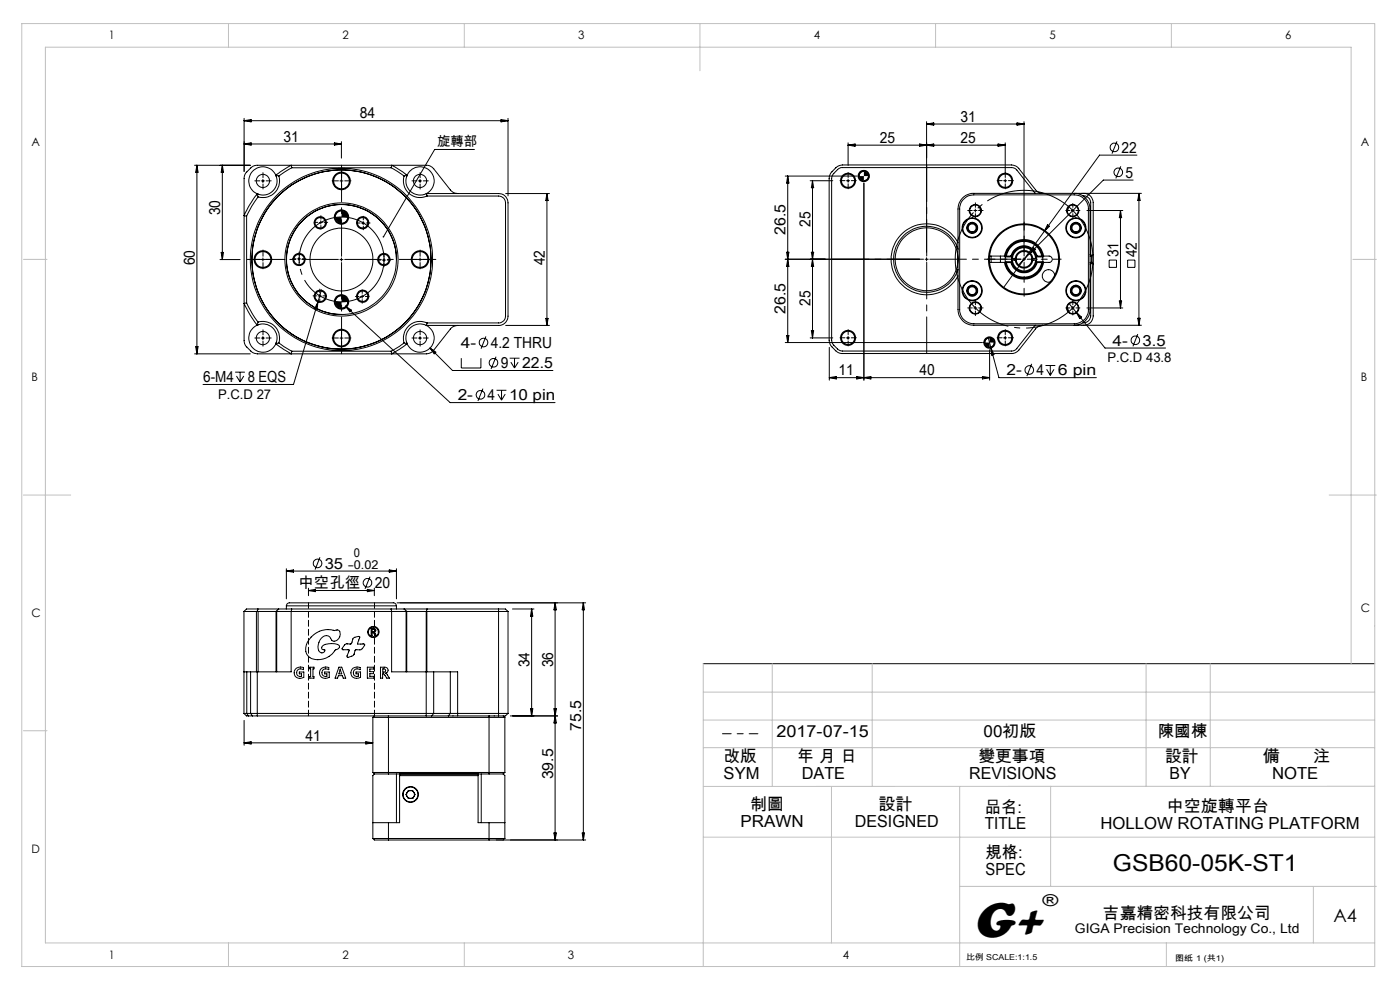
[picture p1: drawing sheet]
<svg xmlns="http://www.w3.org/2000/svg" width="297mm" height="210mm" viewBox="0 0 297 210" stroke-linecap="round" stroke-linejoin="round" font-family="sans-serif">
<g fill="none" stroke="#000" stroke-width=".21">
<path d="M41.3 35.1h11.8M41.8 35.1l.2 1.4h-.5zM41.8 35.1v40M47.2 35.1v20M47.2 35.1l.2 1.4h-.5zM51.8 30.5h20.6M51.8 30.5l1.5-.2v.5zM51.8 25.1v11.3M51.8 25.6l1.5-.2v.5zM51.8 25.6h56M55.5 38.4h.6M55.8 38.1v.6"/>
<path d="M58.6 37.4a2.98 2.98 0 0 1-.7 3.1 2.98 2.98 0 0 1-3.1 .7M58.6 37.2v.2M58.6 37.4a2.99 2.99 0 0 0-4.9-1.1 2.99 2.99 0 0 0 1.1 4.9M58.6 37.2l.6 .2M59.2 37.4a3.5 3.5 0 0 1-4.4 4.4M61.9 35.6l-2.7 1.8M61.9 35.6l-.1-.5-2.4 1.4-.8 .7M61.9 35.6h21.1M70.9 30.3l1.5 .2-1.5 .3zM72.1 38.4h.7M72.4 30v3.5M72.4 38.1v.6"/>
<path d="M83 35.6l2.7 1.8M83 35.6l.1-.5 2.3 1.4 .9 .7M85.7 37.4a3.5 3.5 0 0 0 1.1 3.6 3.5 3.5 0 0 0 3.8 .6M86.3 37.2v.2M86.3 37.4a2.99 2.99 0 0 0 .8 3.2 2.99 2.99 0 0 0 3.3 .5M86.3 37.4a3 3 0 0 1 4.8-1.2 3 3 0 0 1-.7 4.9M86.3 37.2l-.6 .2M88.8 38.4h.6M89.1 38.1v.6M100.6 31.7h-8.4l-10.8 18.5M106.3 25.4l1.5 .2-1.5 .3zM107.8 25.1v16.4"/>
<path d="M166.6 37.4h15.2M167.1 37.4v35.3M167.1 37.4l.3 1.4h-.5zM171.9 38.3h4.8M172.4 38.3v33.4M172.4 38.3l.2 1.5h-.5zM179.6 38.3h.6M179.9 30.3v4.8M179.9 38v.7M179.9 30.8h33.4M179.9 30.8l1.5-.3v.5zM183.3 36.3a1.02 1.02 0 0 0-1.1 1.1"/>
<path d="M183.3 38.8v41.8M184.3 37.4a1.02 1.02 0 0 1-1 .9M195.1 30.5l1.5 .3-1.5 .2zM196.6 25.8v27.7M196.6 30.8l1.5-.3v.5zM196.6 26.3l1.5-.2v.5zM196.6 26.3h20.6M211.7 30.5l1.6 .3-1.6 .2zM212.9 38.3h.7M213.3 30.3v6.5M213.3 38v.7M215.8 26.1l1.4 .2-1.4 .3z"/>
<path d="M217.2 25.8v27.7M237 30l-1.1 2.6M237.8 35.3l-1.1 2.5M240.4 38.2h-6.3l-15.7 15.6M241.2 32.9h-7.9l-11.8 16.2M46.7 55.1h4.2M46.9 53.5h.5l-.2 1.6zM52.3 45.9v18.3M54.6 41.2h.2M54.6 41.2l-.2 .1a19.8 19.8 0 0 0-2.6 4.4l.5 .2M54.6 41.2l.2 .6M54.8 41.8l-1.4 1.9-1.1 2.2"/>
<path d="M55.5 55.1h.6M55.8 54.7v.7M63.1 54.9h.7M63.4 54.6v.6M67.7 47.2h.7M68.1 46.8v.7M72.1 55.1h.7M72.4 54.7v.7M72.5 44.7a1.33 1.33 0 0 0-1.4 1.4M73.8 46.1a1.33 1.33 0 0 1-1.3 1.3M76.7 47.3h.7M77 47v.7"/>
<path d="M81.1 55.2h.7M81.5 54.8v.7M84.1 55.1a11.7 11.7 0 0 0-11.6-11.7 11.7 11.7 0 0 0-11.7 11.6 11.7 11.7 0 0 0 11.6 11.7M88.8 55.1h.6M89.1 54.7v.7M90.5 41.1h15.3a1.97 1.97 0 0 1 2 1.9v24.1a1.97 1.97 0 0 1-2 1.9h-15.3M90.5 41.1h-.1M90.5 41.1l.1 .5M90.6 41.6h15.2a1.45 1.45 0 0 1 1.4 1.4v24.1a1.45 1.45 0 0 1-1.4 1.4h-15.2M97.1 41.1a2.08 2.08 0 0 1-1.6-.8l-3.5-4.5a1.9 1.9 0 0 0-1.5-.7h-36.1l-.9 .3-1.1 1.1-.4 .4-.2 .8v34.7l.3 .9 1.2 1.3 1.3 .5h35.9a2.08 2.08 0 0 0 1.5-.8l3.5-4.5a2.08 2.08 0 0 1 1.6-.8M107.3 41.1h9.3M116 41.1v27.9"/>
<path d="M116 41.1l.3 1.4h-.5zM166.6 55h28.5M166.9 53.5h.5l-.3 1.5zM167.1 55l.3 1.5h-.5zM172.1 53.5h.5l-.2 1.5zM172.4 55l.2 1.5h-.5zM196.3 55h.6M196.6 54.7v.6M203.2 51.5a7.5 7.5 0 0 0-11.4-2.3 7.5 7.5 0 0 0 0 11.6 7.5 7.5 0 0 0 11.4-2.3M203.2 52.9a7 7 0 0 0-10.7-3.6 7 7 0 0 0 0 11.4 7 7 0 0 0 10.7-3.6M204.2 42.5l1.2-1 1.2-.2h21.3a2.95 2.95 0 0 1 3 3v21.4a2.95 2.95 0 0 1-3 3h-21.3a3 3 0 0 1-3-3v-21.8zM206.6 44.7h.7"/>
<path d="M206.9 44.3v.7M207.9 44l.2 .9M209.9 54.3h3.4a4 4 0 0 1 3.9-3.3 4 4 0 0 1 4 3.3h1.4a.67 .67 0 0 1 .6 .7 .67 .67 0 0 1-.6 .7h-1.4a4 4 0 0 1-4 3.3 4 4 0 0 1-3.9-3.3h-3.4M210.3 54.3v1.4M212.2 54.3v1.4M213.1 55.7a4.2 4.2 0 0 0 4.1 3.5 4.2 4.2 0 0 0 4.2-3.5M213.1 54.3a4.2 4.2 0 0 1 4.1-3.5 4.2 4.2 0 0 1 4.2 3.5M213.3 55.5a4 4 0 0 0 4 3.5 4 4 0 0 0 3.9-3.5M213.3 54.5a4 4 0 0 1 4-3.5 4 4 0 0 1 3.9 3.5M213.3 54.5v1M213.3 55.5l.2 .2M213.3 55.5h1.3"/>
<path d="M213.3 54.5h1.3M213.5 55.7a3.8 3.8 0 0 0 3.7 3.1 3.8 3.8 0 0 0 3.8-3.1M213.5 54.3a3.8 3.8 0 0 1 3.7-3.1 3.8 3.8 0 0 1 3.8 3.1M213.5 55.7h1M213.5 54.3h1M213.5 54.3l-.2 .2M214.5 55.7a2.88 2.88 0 0 0 2.7 2.2 2.88 2.88 0 0 0 2.8-2.2M214.5 54.3a2.87 2.87 0 0 1 2.7-2.2 2.87 2.87 0 0 1 2.8 2.2M214.5 54.3l.1 .2M214.6 55.2a2.65 2.65 0 0 0 2.6 2.5 2.65 2.65 0 0 0 2.7-2.5M214.6 54.8a2.65 2.65 0 0 1 2.6-2.5 2.65 2.65 0 0 1 2.7 2.5M214.6 54.8v.4"/>
<path d="M214.6 55.2h1M214.6 54.8h1M214.6 55.5a2.66 2.66 0 0 0 2.6 2.2 2.66 2.66 0 0 0 2.7-2.2M214.6 54.5a2.66 2.66 0 0 1 2.6-2.2 2.66 2.66 0 0 1 2.7 2.2M214.6 55.5l-.1 .2M214.8 55.2a2.48 2.48 0 0 0 2.4 2.3 2.48 2.48 0 0 0 2.5-2.3M214.8 54.8a2.48 2.48 0 0 1 2.4-2.3 2.48 2.48 0 0 1 2.5 2.3M215.4 55.2a1.88 1.88 0 0 0 1.8 1.7 1.88 1.88 0 0 0 1.9-1.7M215.4 54.8a1.88 1.88 0 0 1 1.8-1.7 1.88 1.88 0 0 1 1.9 1.7M215.6 55.2a1.67 1.67 0 0 0 1.6 1.5 1.67 1.67 0 0 0 1.7-1.5M215.6 54.8a1.67 1.67 0 0 1 1.6-1.5 1.67 1.67 0 0 1 1.7 1.5M215.6 54.8v.4"/>
<path d="M216.9 55h.7M217.2 54.7v.6M218.4 53.8l-2.3 2.4M218.9 54.8v.4M218.9 55.2h1M218.9 54.8h1M219.3 52.6l.4 .3-1.3 .9zM219.7 41l-4-4.9-.3-.3-.7-.2h-36.3l-.6 .3-1 1-.3 .7-.1 34.6 .2 .7 1.2 1.2 .8 .4h36a1.35 1.35 0 0 0 1.1-.6l4-4.9M219.9 55.5l.1 .2M219.9 55.5h1.3M219.9 54.5h1.3M219.9 54.8v.4"/>
<path d="M220 55.7h1M220 54.3h1M220 54.3l-.1 .2M221 54.3l.2 .2M221.2 54.5v1M221.2 41a2.08 2.08 0 0 1-1.5-.8l-3.6-4.4a2.08 2.08 0 0 0-1.5-.8h-35.8l-1 .2-.5 .4-1.1 1.1-.3 1.1v34.4l.3 1.1 1.1 1.1 .5 .4 .7 .2h36.1a1.91 1.91 0 0 0 1.5-.7l3.6-4.5a2.08 2.08 0 0 1 1.5-.8M221.2 55.5l-.2 .2M221.5 49.1l-8.6 11.9M222.2 47.7l.4 .3-1.1 1.1zM223.8 58.3a1.33 1.33 0 0 0-1.6-1.1 1.33 1.33 0 0 0-1 1.6 1.33 1.33 0 0 0 1.6 1M226.6 44l-.2 .9M227.2 44.7h.7"/>
<path d="M227.6 44.3v.7M227.9 41a3.3 3.3 0 0 1 3.3 3.3v21.4a3.3 3.3 0 0 1-3.3 3.3M229.7 41.5a1.51 1.51 0 0 1 1.7 1.5v11M229.9 41a1.97 1.97 0 0 1 2 2v24a1.97 1.97 0 0 1-2 2M230.6 44.7h7.6M231.2 54.3h.4M231.2 55.7h.4M231.2 54h.2M231.2 56h.2M231.4 56v11a1.52 1.52 0 0 1-1.7 1.5M231.4 54l.2 .3M231.6 55.7l.3 .3"/>
<path d="M231.6 54.3v1.4M231.6 55.7l-.2 .3M231.6 54.3h.1M231.9 54l-.3 .3M235.3 55.2h1.6v1.5h-1.6zM237.7 44.7v20.6M237.7 44.7l.2 1.5h-.4zM239.2 55.2h1.6v1.5h-1.6zM241.6 41v28M241.6 41l.3 1.5h-.5zM242.1 41h-35.5a3.3 3.3 0 0 0-3.4 3.3v21.4a3.3 3.3 0 0 0 3.4 3.3h35.5M41.3 75.1h11.8"/>
<path d="M41.5 73.5h.5l-.2 1.6zM49.9 78.9h2.1M50.2 79.8l.7 1.2M50.9 78.9v2.1M51.7 79.8l-.8 1.2M52.3 64.2l1.1 2.1 1.4 2M52.3 64.2l-.5 .2 .2 .5 1.3 2.3 1.3 1.7M54.6 68.9h.2M54.8 68.3a3.5 3.5 0 0 1 4.4 4.4M54.8 68.3l-.2 .6M54.8 68.9a2.98 2.98 0 0 1 3.1 .7 2.98 2.98 0 0 1 .7 3.1M54.8 68.9a2.99 2.99 0 0 0-1.1 4.9 2.99 2.99 0 0 0 4.9-1.1"/>
<path d="M55.5 71.7h.6M55.8 71.4v.7M58.6 72.7v.2M58.6 72.9l1.6 1.2 1.6 1 .1-.6M59.2 72.7l2.7 1.8M59.2 72.7l-.6 .2M61.9 74.5h21.1M67.5 64.1l-5.2 17.5h-19.2M67.5 64.1l-.2 1.5-.5-.2zM67.5 62.8h.7M67.8 62.4v.7M68.2 61.5l-.7 2.6"/>
<path d="M72.1 71.7h.7M72.4 71.4v.7M72.5 62.7a1.33 1.33 0 0 0-1.4 1.4M73.3 64.9l22.2 20.5h22.3M73.3 64.9l1.2 .9-.3 .3zM73.8 64.1a1.33 1.33 0 0 1-1.3 1.3M76.5 62.9h.7M76.8 62.6v.6M85.7 72.7l-2.7 1.8M85.7 72.7l.6 .2M86.3 72.7v.2M86.3 72.9l-1.6 1.2-1.6 1-.1-.6"/>
<path d="M88.8 71.7h.6M89.1 71.4v.7M90.4 69a2.98 2.98 0 0 0-3.3 .5 2.98 2.98 0 0 0-.8 3.2M90.4 69a2.99 2.99 0 0 1 .7 5 2.99 2.99 0 0 1-4.8-1.3M90.4 69h.1M90.6 68.5a3.5 3.5 0 0 0-3.8 .6 3.5 3.5 0 0 0-1.1 3.6M90.6 68.5l-.1 .5M91.2 73.8l4.8 4.8h21.3M91.2 73.8l1.3 .9-.4 .4zM97.9 76v2.1h4.1v-2.1M103.1 71.4l-1 2.6M105.2 75.7l-1 2.6"/>
<path d="M107.3 69h9.3M108.1 76h2.1M108.4 76.8l.7 1.3M109.1 76v2.1M109.9 76.8l-.8 1.3M115.8 67.5h.5l-.3 1.5zM166.6 72.7h41.8M166.9 71.2h.5l-.3 1.5zM171.9 71.7h4.8M172.1 70.2h.5l-.2 1.5zM175.9 73.7v6.9M179.6 71.7h.6"/>
<path d="M179.9 71.3v.7M181.8 79.9l1.5 .2-1.5 .3zM206.6 65.3h.7M206.9 65v.7M208.1 65.1l-.2 .9M208.4 79.9l1.5 .2-1.5 .3zM209.6 71.5l.6 2.3M209.9 71.7a1.02 1.02 0 0 0-1 1M209.9 74.2v6.4M210.2 73.8l1.7 6.3h20.7M210.2 73.8l.7 1.4-.5 .1zM210.9 72.7v.1a.96 .96 0 0 1-1 .9"/>
<path d="M212.9 71.7h.7M213.3 71.3v.7M218.9 77.2l-1.1 2.6M221.8 77.5h2.1M222 78.3l.8 1.3M222.8 77.5v2.1M223.6 78.3l-.8 1.3M226.4 65.1l.2 .9M226.8 64.4l1.5 1.8M227.2 65.3h.7M227.6 65v.7M228.3 66.2l6.1 7.6h12.9"/>
<path d="M228.3 66.2l1.1 1.1-.3 .3zM230.6 65.3h7.6M237.5 63.8h.4l-.2 1.5zM241.4 70.9l-1.1 2.6M241.4 67.5h.5l-.3 1.5zM102.4 82.4l-1 2.6M105.3 82.8h2.1M105.6 83.6l.8 1.3M106.4 82.8v2.1M107.2 83.6l-.8 1.3M175.9 80.1l1.5-.2v.5zM183.3 80.1l1.4-.2v.5z"/>
<path d="M209.9 80.1h-34M67.9 118.2l-1 2.6M51.8 129.7h2.6M51.8 129.7v21.6M54.4 129.7v12.8M54.6 129.7h.2M54.6 129.7h-.2M54.7 129.2h4.4M54.7 129.2h-1.6a1.32 1.32 0 0 0-1.3 .5M54.7 129.2l-.1 .5M54.8 129.7h3.8M54.8 129.7v12.8"/>
<path d="M58.6 129.7v12.8M58.6 129.7h.1M58.7 129.7h3.1M58.7 129.7v12.8M59.1 129.2h2.8M59.1 129.2l-.5 .5M60.7 128.5a.91 .91 0 0 1 1.4-.6h21.3a.69 .69 0 0 1 .7 .6M60.7 128.5h23.4M60.7 128.5v.7M60.7 120.6v6.4M60.7 121.1h23.4M60.7 121.1l1.6-.2v.5z"/>
<path d="M61.8 129.7v12.8h-7.2M61.8 129.7h21.3M61.9 129.2h21.1M61.9 129.2l-.1 .5M65.4 124.8v1.6M65.4 125.3h14M65.4 125.3l1.5-.3v.5zM66 135.1a4.8 4.8 0 0 1 4.9-1.3 .77 .77 0 0 1 1-.1 .77 .77 0 0 1 .3 .9 1.21 1.21 0 0 1-.5 1.2 1.21 1.21 0 0 1-1.3 0 1.21 1.21 0 0 0-1-1 1.21 1.21 0 0 0-1.2 .6 2.18 2.18 0 0 0-.3 3 .54 .54 0 0 0 .7 .1 .54 .54 0 0 0 .2-.7l-.5-.1-.1-.2a.91 .91 0 0 1 .8-.8 2.76 2.76 0 0 1 3 .4l-.1 .4-.7 .3a4.3 4.3 0 0 1-5.5 1.7 2.5 2.5 0 0 1-.2-3.7zM73.1 136.8l.5-.2h.8l.2-.1a1.39 1.39 0 0 1 1.6-1.5l.1 .1-.5 1.5h1a.33 .33 0 0 1 .3-.1 .33 .33 0 0 1 .3 .3 1.38 1.38 0 0 1-2 1v.2a1.38 1.38 0 0 1-1.7 1.4l-.1-.2 .5-1.4h-1.5v-.2zM77.9 125l1.5 .3-1.5 .2zM78.5 122.3l-1.1 2.6M78.7 133.3a.75 .75 0 0 1 1 .3l-.1 .4-.2 .1 .4 .7h-.3l-.3-.6h-.2v.6h-.3z"/>
<path d="M79 133.5h.2a.26 .26 0 0 1 .3 .2 .26 .26 0 0 1-.3 .3h-.2zM79.4 124.8v1.6M82.6 120.9l1.5 .2-1.5 .3zM83 129.2h2.7M83 129.2l.1 .5M83.1 129.7v12.8h8.9M83.1 129.7h3M84.1 120.6v6.4M84.1 128.5v.7M84.2 127.9h40M85.7 129.2h4.9M85.7 129.2l.6 .5"/>
<path d="M86.1 129.7v12.8M86.3 129.7h-.2M86.3 129.7h.1M86.3 129.7h4.1M86.3 129.7v12.8M90.4 129.7h.1M90.4 129.7v22.2M90.5 129.7h.1M90.6 129.7h17.2M90.6 129.7v12.8M90.6 129.2h15.2M90.6 129.2l-.1 .5"/>
<path d="M105.8 129.2h1.4l.6 .5M105.8 129.2v22.7M107.8 129.7v21.6M108.7 129.2h4.6M112.8 129.2v22.7M112.8 129.2l.2 1.5h-.5zM117.8 127.9l.2 1.5h-.5zM117.8 127.9v50.3M123.8 127.9v50.3M123.8 127.9l.2 1.5h-.5zM51.8 151.3h.6M51.8 151.3l.5 .6h.4"/>
<path d="M51.8 142.5h.6M51.8 152.8v5.3M51.8 157.6l1.5-.3v.5zM51.8 157.6h27.3M52.4 142.5h.8M52.4 151.3h.8M52.4 151.3l.3 .6M52.4 142.5v8.8M52.7 151.9h.9M53.2 151.3h38.8M53.2 142.5h1.4M53.2 151.3l.4 .6"/>
<path d="M53.2 142.5v8.8M53.6 151.9h1M54.6 151.9h35.8M54.6 142.5v9.4M62.9 141.7a1.79 1.79 0 0 1 1.5-.1v.5a.83 .83 0 0 0-1.4 .3 .83 .83 0 0 0 1 1v-.5h-.5v-.4h1v1.2a1.25 1.25 0 0 1-1.8-.2 1.25 1.25 0 0 1 .2-1.8zM65.7 141.5h.9v.4h-.2v1.6h.2v.4h-.9v-.4h.2v-1.6h-.2zM68.3 141.7a1.7 1.7 0 0 1 1.4-.1v.5a.84 .84 0 0 0-1.4 .3 .84 .84 0 0 0 1.1 1v-.5h-.5v-.4h1v1.2a1.25 1.25 0 0 1-1.8-.2 1.25 1.25 0 0 1 .2-1.8zM71.9 141.5h.6l.8 2.4h-.5l-.2-.6h-.8l-.2 .6h-.5zM72.2 141.9l.3 1h-.6zM74.9 141.7a1.79 1.79 0 0 1 1.5-.1v.5a.84 .84 0 0 0-1.4 .3 .84 .84 0 0 0 1 1v-.5h-.5v-.4h1v1.2a1.25 1.25 0 0 1-1.8-.2 1.25 1.25 0 0 1 .2-1.8zM77.6 157.3l1.5 .3-1.5 .2zM77.9 141.5h1.4v.4h-.8v.6h.7v.4h-.7v.6h.8v.4h-1.4z"/>
<path d="M79.1 152.2h28M79.1 152.2v11.7M79.4 151.9l-.3 .3M80.7 141.5h.8a.65 .65 0 0 1 .8 .5 .65 .65 0 0 1-.5 .8l.8 1.1h-.5l-.7-1h-.2v1h-.5zM81.2 141.9h.3a.39 .39 0 0 1 .3 .5 .39 .39 0 0 1-.6 .2zM81.8 142.8h.1M82.4 151.9v12.3M90.4 151.9h1.2M91.6 151.9h3.5M92 142.5h3.5M92 151.3h3.5M92 151.3l-.4 .6"/>
<path d="M92 142.5v8.8M95.1 151.9h8.7M95.5 151.3h12.3M95.5 142.5h1.6v9.4M95.5 142.5v8.8M95.5 151.3l-.4 .6M103.8 151.9h2M103.8 151.9v12.3M106.8 151.9l.3 .3M107.1 152.2v11.7M107.8 151.3l-.6 .6h-1.4M108.3 151.9h10"/>
<path d="M112.5 150.3h.5l-.2 1.6zM117.5 150.3h.5l-.2 1.6zM117.8 151.9l.2 1.4h-.5zM149.2 140.8h142.4M79.1 177.9h28M79.1 174.5h3.3M79.1 177.9a1.58 1.58 0 0 0 1.5 .3h1.8M79.1 163.9h28M79.1 163.9l.3 .3M79.4 164.2h3M79.4 164.2l-.3 .3v13.4M82.4 178.2h21.4"/>
<path d="M82.4 174.5v3.7M82.4 164.2h21.4M84.1 164.2v10.3M84.8 164.2v10.3h-2.4M84.8 164.5h16.6M86.6 167.7h1l.5 .8-.5 .9h-1l-.5-.9zM101.4 164.2v10.3h2.4M102.1 164.2v10.3M103.8 174.5h3.3M103.8 164.2h3M103.8 174.5v3.7M105.3 178.2h18.9"/>
<path d="M106.8 164.2l.3 .3v13.4M107.1 177.9l-.3 .3h-3M107.1 163.9l-.3 .3M117.5 176.7h.5l-.2 1.5zM123.5 176.7h.5l-.2 1.5z"/>
<circle cx="55.8" cy="38.4" r="1.4"/>
<circle cx="72.4" cy="38.4" r="1.67"/>
<circle cx="72.4" cy="38.4" r="1.85"/>
<circle cx="89.1" cy="38.4" r="1.4"/>
<circle cx="179.9" cy="38.3" r="1.39"/>
<circle cx="179.9" cy="38.3" r="1.6"/>
<circle cx="183.2" cy="37.3" r="1.2"/>
<circle cx="183.2" cy="37.3" r=".99"/>
<circle cx="213.2" cy="38.3" r="1.4"/>
<circle cx="213.2" cy="38.3" r="1.6"/>
<circle cx="236.4" cy="31.3" r=".92"/>
<circle cx="237.2" cy="36.6" r=".92"/>
<circle cx="55.8" cy="55" r="1.87"/>
<circle cx="55.8" cy="55.1" r="1.67"/>
<circle cx="63.4" cy="55" r="1.3"/>
<circle cx="63.5" cy="55" r="1.1"/>
<circle cx="67.9" cy="47.3" r="1.11"/>
<circle cx="67.9" cy="47.3" r="1.3"/>
<circle cx="72.4" cy="55" r="19.3"/>
<circle cx="72.4" cy="55" r="6.7"/>
<circle cx="72.4" cy="46.1" r="1.33"/>
<circle cx="72.4" cy="55" r="12"/>
<circle cx="72.4" cy="55" r="19"/>
<circle cx="72.4" cy="55" r="11.7"/>
<circle cx="72.4" cy="46" r="1.53"/>
<circle cx="76.9" cy="47.3" r="1.1"/>
<circle cx="76.9" cy="47.3" r="1.3"/>
<circle cx="81.4" cy="55" r="1.3"/>
<circle cx="81.5" cy="55" r="1.1"/>
<circle cx="89.1" cy="55" r="1.87"/>
<circle cx="89.1" cy="55.1" r="1.67"/>
<circle cx="196.6" cy="55" r="6.7"/>
<circle cx="206.2" cy="48.3" r="2"/>
<circle cx="206.2" cy="48.3" r="2.14"/>
<circle cx="206.2" cy="48.3" r=".84"/>
<circle cx="206.2" cy="48.3" r="1.03"/>
<circle cx="206.3" cy="48.3" r="1.17"/>
<circle cx="206.9" cy="44.7" r="1.18"/>
<circle cx="206.9" cy="44.7" r="1.29"/>
<circle cx="217.2" cy="55" r="7.3"/>
<circle cx="217.2" cy="55" r="7.5"/>
<circle cx="227.6" cy="44.7" r="1.18"/>
<circle cx="227.6" cy="44.7" r="1.29"/>
<circle cx="228.2" cy="48.3" r="1.17"/>
<circle cx="228.2" cy="48.3" r=".83"/>
<circle cx="228.2" cy="48.3" r="1.04"/>
<circle cx="228.2" cy="48.3" r="2"/>
<circle cx="228.2" cy="48.3" r="2.14"/>
<circle cx="55.8" cy="71.7" r="1.41"/>
<circle cx="67.9" cy="62.8" r="1.31"/>
<circle cx="67.9" cy="62.8" r="1.1"/>
<circle cx="72.4" cy="64.1" r="1.33"/>
<circle cx="72.4" cy="64.1" r="1.54"/>
<circle cx="72.4" cy="71.7" r="1.67"/>
<circle cx="72.4" cy="71.7" r="1.85"/>
<circle cx="76.9" cy="62.8" r="1.31"/>
<circle cx="76.9" cy="62.8" r="1.09"/>
<circle cx="89.1" cy="71.7" r="1.41"/>
<circle cx="102.6" cy="72.6" r=".92"/>
<circle cx="104.7" cy="77" r=".92"/>
<circle cx="179.9" cy="71.7" r="1.39"/>
<circle cx="179.9" cy="71.7" r="1.6"/>
<circle cx="206.2" cy="61.7" r="2"/>
<circle cx="206.2" cy="61.7" r="2.14"/>
<circle cx="206.2" cy="61.7" r=".84"/>
<circle cx="206.2" cy="61.7" r="1.03"/>
<circle cx="206.3" cy="61.7" r="1.17"/>
<circle cx="206.9" cy="65.3" r="1.18"/>
<circle cx="206.9" cy="65.3" r="1.31"/>
<circle cx="209.9" cy="72.7" r="1.2"/>
<circle cx="209.9" cy="72.7" r=".99"/>
<circle cx="213.2" cy="71.7" r="1.4"/>
<circle cx="213.2" cy="71.7" r="1.6"/>
<circle cx="218.4" cy="78.5" r=".92"/>
<circle cx="227.6" cy="65.3" r="1.18"/>
<circle cx="227.6" cy="65.3" r="1.31"/>
<circle cx="228.2" cy="61.7" r="1.17"/>
<circle cx="228.2" cy="61.7" r=".83"/>
<circle cx="228.2" cy="61.7" r="1.04"/>
<circle cx="228.2" cy="61.7" r="2"/>
<circle cx="228.2" cy="61.7" r="2.14"/>
<circle cx="240.9" cy="72.2" r=".91"/>
<circle cx="101.9" cy="83.8" r=".92"/>
<circle cx="67.4" cy="119.5" r=".92"/>
<circle cx="78" cy="123.6" r=".92"/>
<circle cx="79.2" cy="134.1" r="1.19"/>
<circle cx="79.2" cy="134.1" r="1.05"/>
<circle cx="87.1" cy="168.5" r="1.57"/>
<circle cx="87.1" cy="168.5" r="1.67"/>
<circle cx="87.1" cy="168.5" r=".84"/>
</g>
<path d="M81.1 52.4a9 9 0 0 0-15-3.7 9 9 0 0 0 3.8 15 9 9 0 0 0 11.4-10.5l-.2-.8" fill="none" stroke="#000" stroke-width=".21" stroke-dasharray="30.5 1.3 1.3 1.3" stroke-dashoffset="4.1" stroke-linecap="butt"/>
<path d="M231.2 50.7a14.6 14.6 0 0 0-24.4-5.9 14.6 14.6 0 0 0 6.5 24.2 14.6 14.6 0 0 0 18.2-17.2l-.3-1.1" fill="none" stroke="#000" stroke-width=".21" stroke-dasharray="30.5 1.3 1.3 1.3" stroke-dashoffset="3.6" stroke-linecap="butt"/>
<path d="M71.8 55h-19.3M72.5 54.4v-19.4M72.5 55.7v19.3M73.1 55h19.4M195.9 55h-19.3M196.6 54.3v-19.3M196.6 55.7v19.3M197.3 55h19.3" fill="none" stroke="#000" stroke-width=".21" stroke-dasharray="30.5 1.3 1.3 1.3" stroke-dashoffset="22.7"/>
<g fill="none" stroke="#000" stroke-width=".21" stroke-dasharray="30.5 1.3 1.3 1.3">
<path d="M55.1 38.4h-1M55.8 37.7v-1.1M55.8 39v1.1M56.5 38.4h1M71.8 38.4h-1.3M72.5 37.7v-1.3M72.5 39v1.4M73.1 38.4h1.4M88.5 38.4h-1.1M89.1 37.7v-1.1M89.1 39v1.1M89.8 38.4h1.1"/>
<path d="M179.3 38.3h-1.1M179.9 37.7v-1.1M179.9 39v1.1M180.6 38.3h1.1M212.6 38.3h-1.1M213.3 37.7v-1.1M213.3 39v1.1M213.9 38.3h1.1M55.1 55h-1.3M55.8 54.4v-1.4M55.8 55.7v1.3M56.5 55h1.3"/>
<path d="M62.8 54.9h-.8M63.5 54.2v-.7M63.5 55.6v.7M64.1 54.9h.8M67.4 47.2h-.8M68.1 46.5v-.8M68.1 47.8v.8M68.7 47.2h.8M76.4 47.3h-.8M77.1 46.6v-.7M77.1 48v.7M77.7 47.3h.8"/>
<path d="M80.8 55.2h-.8M81.5 54.5v-.8M81.5 55.8v.8M82.1 55.2h.8M88.5 55h-1.4M89.1 54.4v-1.4M89.1 55.7v1.3M89.8 55h1.3M206.3 44.7h-1M206.9 44v-1M206.9 45.3v1M207.6 44.7h1"/>
<path d="M226.9 44.7h-.8M227.6 44v-.8M227.6 45.3v.9M228.3 44.7h.8M55.1 71.7h-1M55.8 71v-1M55.8 72.4v1M56.5 71.7h1M67.2 62.8h-.8M67.8 62.1v-.8M67.8 63.4v.8M68.5 62.8h.8"/>
<path d="M71.8 71.7h-1.3M72.5 71v-1.3M72.5 72.4v1.3M73.1 71.7h1.4M76.2 62.9h-.8M76.8 62.2v-.7M76.8 63.6v.7M77.5 62.9h.8M88.5 71.7h-1.1M89.1 71v-1M89.1 72.4v1M89.8 71.7h1.1"/>
<path d="M179.3 71.7h-1.1M179.9 71v-1.1M179.9 72.3v1.1M180.6 71.7h1.1M206.3 65.3h-1M206.9 64.7v-1M206.9 66v1M207.6 65.3h1M212.6 71.7h-1.1M213.3 71v-1.1M213.3 72.3v1.1M213.9 71.7h1.1"/>
<path d="M226.9 65.3h-.8M227.6 64.7v-.9M227.6 66v.8M228.3 65.3h.8"/>
</g>
<path d="M216.6 55h-7.2M217.3 54.3v-7.2M217.3 55.7v7.2M217.9 55h7.2" fill="none" stroke="#000" stroke-width=".21" stroke-dasharray="30.5 1.3 1.3 1.3" stroke-dashoffset="28.8"/>
<path d="M153.3 155.6h7.5" fill="none" stroke="#000" stroke-width=".21" stroke-dasharray="30.5 1.3 1.3 1.3" stroke-dashoffset="28.6"/>
<path d="M65.4 127.8v24M79.4 127.8v24" fill="none" stroke="#000" stroke-width=".21" stroke-dasharray="1.3 .6" stroke-dashoffset=".1"/>
<g fill="none" stroke="#c0c0c0" stroke-width=".21">
<path d="M4.6 5h287v200h-287zM48.5 5v5M98.5 5v5M148.5 5v10M198.5 5v5M248.5 5v5M5 55h5M287 55h5M5 105h10M282 105h10M5 155h5M149.2 152.7h142.4"/>
<path d="M149.2 146.8h142.4M149.2 140.8v64.2M149.2 158.6h142.4M163.8 140.8v26M185 140.8v26M243.1 140.8v26M256.8 140.8v26M286.6 140.8v-130.8h-277v190h282M149.2 177.6h142.4M176.4 166.8v33.2M203.6 166.8v38.2M222.9 166.8v21.2"/>
<path d="M291.6 166.8h-142.4M203.6 188h88.4M278.6 188v12M48.5 200v5M98.5 200v5M247.4 200v5"/>
</g>
<path d="M182.2 37.4l.1 .1a.97 .97 0 0 0 1 .8v-.9zM183.3 36.3v1.1h1a1.02 1.02 0 0 0-1-1.1zM208.9 72.7l.1 .1a.91 .91 0 0 0 .9 .9v-1zM209.9 71.7v1h1l-.1-.5a.91 .91 0 0 0-.9-.5zM81.2 50.2v.2l.3-.2-.1-.1zM71.1 46.1a1.33 1.33 0 0 0 1.4 1.3v-1.3zM72.5 44.7v1.4h1.3a1.33 1.33 0 0 0-1.3-1.4zM71.1 64.1a1.33 1.33 0 0 0 1.4 1.3v-1.3zM72.5 62.7v1.4h1.3a1.33 1.33 0 0 0-1.3-1.4z" fill="#000"/>
<text font-size="11" x="206.4" y="198.7">G+</text>
<text font-size="4.9" x="236.1" y="184.7">GSB60-05K-ST1</text>
<text font-size="3.9" x="282.9" y="195.5">A4</text>
<g font-size="3.5">
<text x="153.5" y="161.7">改版</text>
<text x="164.7" y="156.4">2017-07-15</text>
<text x="169.1" y="161.7">年 月 日</text>
<text x="207.6" y="161.7">變更事項</text>
<text x="208.7" y="156.4">00初版</text>
<text x="245.6" y="156.4">陳國棟</text>
<text x="247.2" y="161.7">設計</text>
<text x="267.9" y="161.7">備</text>
<text x="278.6" y="161.7">注</text>
<text x="153.5" y="165.2">SYM</text>
<text x="170.1" y="165.2">DATE</text>
<text x="205.6" y="165.2">REVISIONS</text>
<text x="248.1" y="165.2">BY</text>
<text x="269.9" y="165.2">NOTE</text>
<text x="159.1" y="171.9">制圖</text>
<text x="186.4" y="171.9">設計</text>
<text x="208.9" y="172.4">品名:</text>
<text x="247.5" y="172.2">中空旋轉平台</text>
<text x="157.1" y="175.4">PRAWN</text>
<text x="181.3" y="175.4">DESIGNED</text>
<text x="208.9" y="175.9">TITLE</text>
<text x="233.5" y="175.8">HOLLOW ROTATING PLATFORM</text>
<text x="209.1" y="182.1">規格:</text>
<text x="209.1" y="185.6">SPEC</text>
<text x="221.2" y="192.2">®</text>
<text x="234" y="194.8">吉嘉精密科技有限公司</text>
</g>
<g font-size="3.3">
<text x="76.3" y="25.1">84</text>
<text x="203.7" y="25.8">31</text>
<text x="60.1" y="30.1">31</text>
<text x="186.6" y="30.3">25</text>
<text x="203.7" y="30.3">25</text>
<text x="237.9" y="32.4">22</text>
<text x="238.8" y="37.7">5</text>
<text x="46.7" y="45.7" transform="rotate(-90 46.7 45.7)">30</text>
<text x="166.7" y="49.8" transform="rotate(-90 166.7 49.8)">26.5</text>
<text x="171.9" y="48.2" transform="rotate(-90 171.9 48.2)">25</text>
<text x="41.3" y="56.3" transform="rotate(-90 41.3 56.3)">60</text>
<text x="115.6" y="56.3" transform="rotate(-90 115.6 56.3)">42</text>
<text x="237.3" y="54.6" transform="rotate(-90 237.3 54.6)">31</text>
<text x="241.2" y="54.6" transform="rotate(-90 241.2 54.6)">42</text>
<text x="171.9" y="64.9" transform="rotate(-90 171.9 64.9)">25</text>
<text x="166.7" y="66.5" transform="rotate(-90 166.7 66.5)">26.5</text>
<text x="97.7" y="73.8">4-</text>
<text x="104.1" y="73.8">4.2 THRU</text>
<text x="236" y="73.3">4-</text>
<text x="242.4" y="73.3">3.5</text>
<text x="43.1" y="81.1">6-M4</text>
<text x="52.6" y="81.1">8 EQS</text>
<text x="106.2" y="78.1">9</text>
<text x="110.8" y="78.1">22.5</text>
<text x="177.9" y="79.6">11</text>
<text x="195" y="79.6">40</text>
<text x="213.5" y="79.6">2-</text>
<text x="219.9" y="79.6">4</text>
<text x="224.4" y="79.6">6 pin</text>
<text x="97.1" y="84.9">2-</text>
<text x="103.4" y="84.9">4</text>
<text x="108" y="84.9">10 pin</text>
<text x="63.4" y="124.8">中空孔徑</text>
<text x="68.9" y="120.7">35</text>
<text x="79.5" y="124.8">20</text>
<text x="112.3" y="141.5" transform="rotate(-90 112.3 141.5)">34</text>
<text x="117.3" y="141.5" transform="rotate(-90 117.3 141.5)">36</text>
<text x="123.3" y="155" transform="rotate(-90 123.3 155)">75.5</text>
<text x="64.8" y="157.1">41</text>
<text x="117.3" y="165.3" transform="rotate(-90 117.3 165.3)">39.5</text>
</g>
<g font-size="2.8">
<text x="92.7" y="31">旋轉部</text>
<text x="234.9" y="76.8">P.C.D 43.8</text>
<text x="46.3" y="84.5">P.C.D 27</text>
<text x="228" y="197.8">GIGA Precision Technology Co., Ltd</text>
</g>
<g font-size="2.6">
<text x="75.1" y="118.1">0</text>
<text x="73.8" y="120.7">-0.02</text>
</g>
<g font-size="2.5">
<text x="23.1" y="8.4">1</text>
<text x="72.7" y="8.4">2</text>
<text x="122.7" y="8.4">3</text>
<text x="172.7" y="8.4">4</text>
<text x="222.7" y="8.4">5</text>
<text x="272.7" y="8.4">6</text>
<text x="6.7" y="30.9">A</text>
<text x="288.7" y="30.9">A</text>
<text x="6.7" y="80.9">B</text>
<text x="288.7" y="80.9">B</text>
<text x="6.7" y="130.9">C</text>
<text x="288.7" y="129.9">C</text>
<text x="6.7" y="180.9">D</text>
<text x="23.1" y="203.4">1</text>
<text x="72.7" y="203.4">2</text>
<text x="120.5" y="203.4">3</text>
<text x="178.8" y="203.4">4</text>
</g>
<g font-size="1.7">
<text x="204.9" y="203.7">比例 SCALE:1:1.5</text>
<text x="249.3" y="203.8">图纸 1 (共1)</text>
</g>
</svg>
